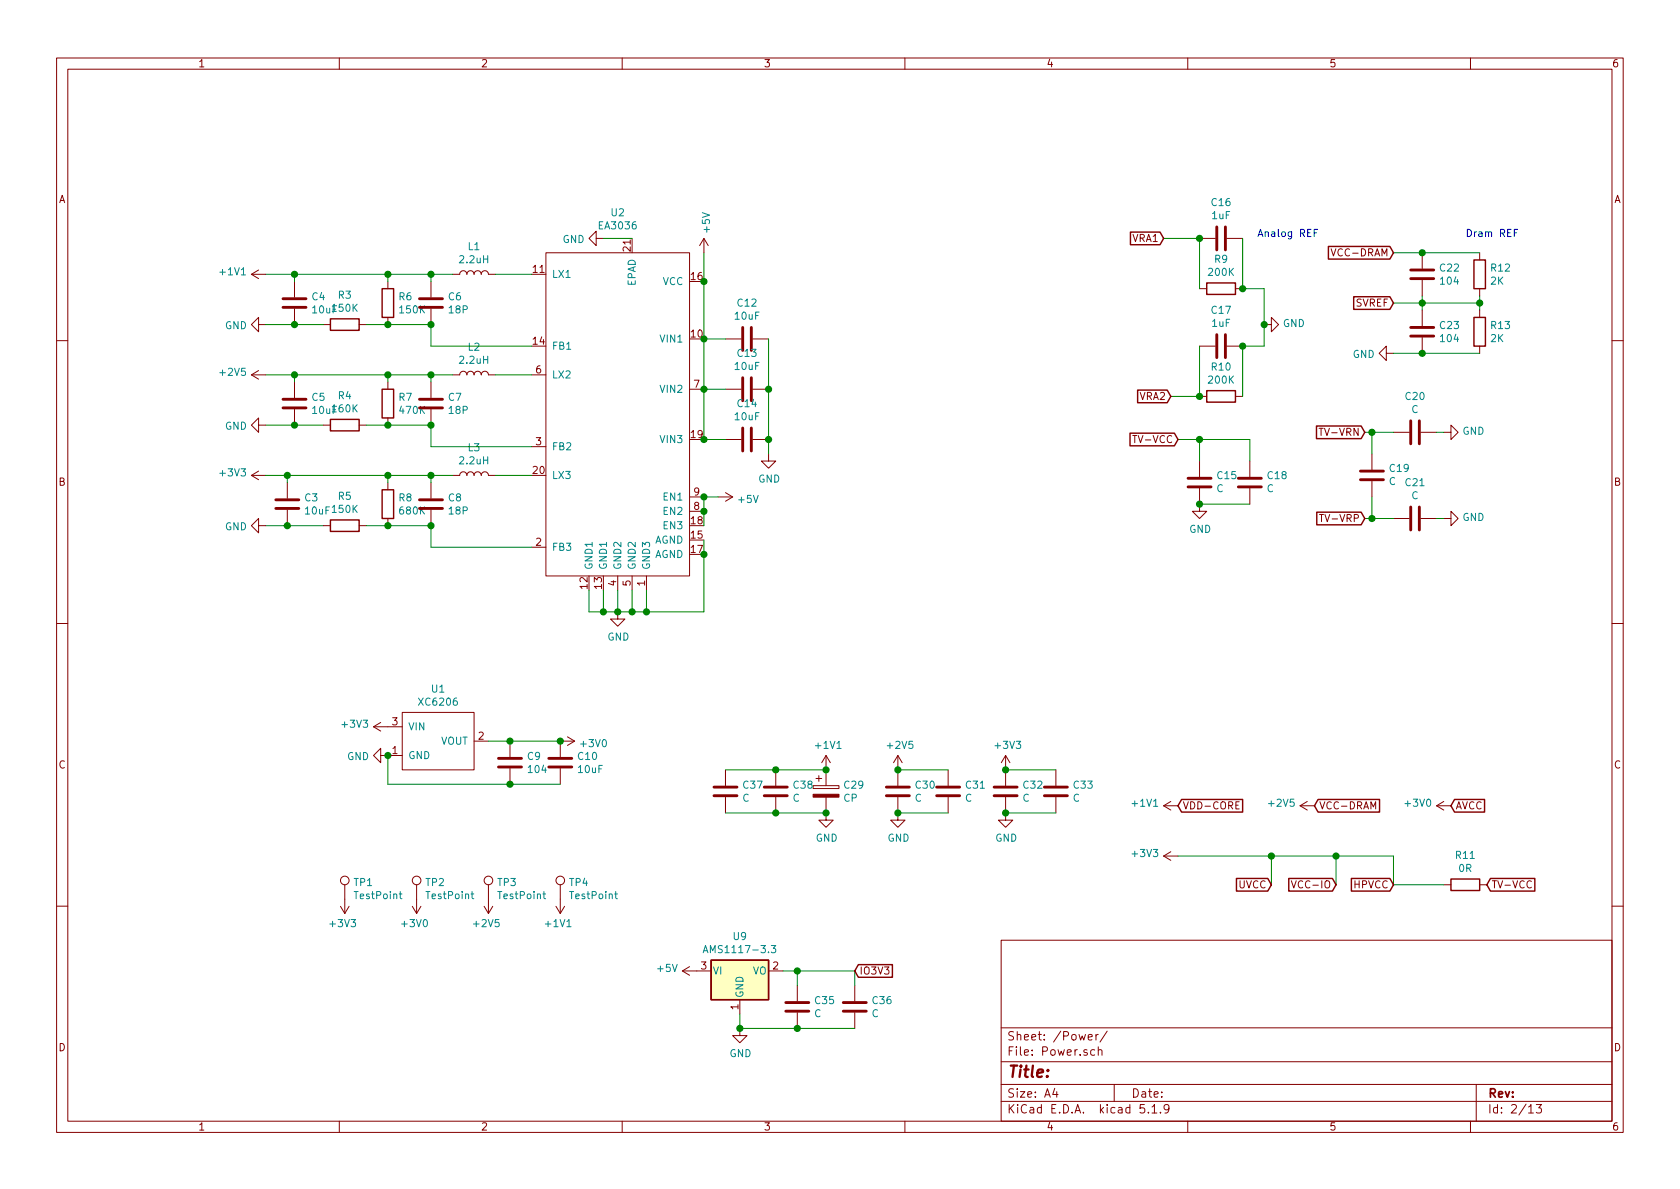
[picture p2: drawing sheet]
<svg xmlns="http://www.w3.org/2000/svg" width="297mm" height="210mm" viewBox="0 0 297 210" stroke-linecap="round" stroke-linejoin="round" font-family="sans-serif">
<g fill="none" stroke="#840000" stroke-width=".18">
<path d="M10 10.3h277v189.9h-277zM12 12.2h273v186.1h-273zM60 10.3v1.9M110 10.3v1.9M160 10.3v1.9M210 10.3v1.9M260 10.3v1.9M44.4 48.5h2.6M44.4 48.5l1.3 .8M45.7 57.4v-1.3l-1.3 1.3 1.3 1.3v-1.3h1.3M45.7 47.7l-1.3 .8M52.1 49.8v2.8"/>
<path d="M52.1 54.6v2.8M57.1 57.4h1.3M63.5 57.4h1.3M68.6 49.8v1.2M68.6 56.1v1.3M76.2 49.8v2.8M76.2 54.6v2.8M80 48.5h1.3a.63 .63 0 0 1 .6-.6 .63 .63 0 0 1 .6 .6 .63 .63 0 0 1 .7-.6 .63 .63 0 0 1 .6 .6 .63 .63 0 0 1 .7-.6 .63 .63 0 0 1 .6 .6 .63 .63 0 0 1 .6-.6 .63 .63 0 0 1 .7 .6h1.2M96.5 44.7h25.4v57.1h-25.4zM105.4 42.2v-1.3l-1.3 1.3 1.3 1.2v-1.2h1.3M124.5 42.2l-.8 1.2M124.5 42.2v2.5"/>
<path d="M124.5 42.2l.7 1.2M128.3 59.9h2.8M133.1 59.9h2.8M212.1 42.2h2.8M212.1 51h1.3M216.9 42.2h2.8M218.4 51h1.3M223.5 57.4h1.3v-1.3l1.3 1.3-1.3 1.3v-1.3M235.4 44l.4 1.3 .4-1.3M251.5 44.7v2.8M251.5 49.5v2.8M251.5 54.9v2.8"/>
<path d="M251.5 59.7v2.8M261.6 44.7v1.3M261.6 51v1.3M261.6 54.9v1.2M10 60.2h2M44.4 66.3h2.6M44.4 66.3l1.3 .8M45.7 75.2v-1.3l-1.3 1.3 1.3 1.2v-1.2h1.3M45.7 65.5l-1.3 .8M52.1 67.6v2.8M52.1 72.4v2.8M57.1 75.2h1.3"/>
<path d="M63.5 75.2h1.3M68.6 67.6v1.2M68.6 73.9v1.3M76.2 67.6v2.8M76.2 72.4v2.8M80 66.3h1.3a.63 .63 0 0 1 .6-.6 .63 .63 0 0 1 .6 .6 .63 .63 0 0 1 .7-.6 .63 .63 0 0 1 .6 .6 .63 .63 0 0 1 .7-.6 .63 .63 0 0 1 .6 .6 .63 .63 0 0 1 .6-.6 .63 .63 0 0 1 .7 .6h1.2M94 79h2.5M94 66.3h2.5M121.9 68.8h2.6M128.3 68.8h2.8M128.3 77.7h2.8M133.1 68.8h2.8"/>
<path d="M133.1 77.7h2.8M200.3 77h.7M212.1 61.2h2.8M212.1 70.1h1.3M216.9 61.2h2.8M218.4 70.1h1.3M233.2 75.7h.8M245.1 62.5v-1.3l-1.3 1.3 1.3 1.2v-1.2h1.3M246.4 76.4h2.8M251.2 76.4h2.8M255.3 76.4h1.2v-1.2l1.3 1.2-1.3 1.3v-1.3M261.6 61.2v1.3"/>
<path d="M285 60.2h2M44.4 84.1l1.3 .7M44.4 84.1h2.6M45.7 93v-1.3l-1.3 1.3 1.3 1.2v-1.2h1.3M45.7 83.3l-1.3 .8M50.8 85.3v2.8M50.8 90.2v2.8M57.1 93h1.3M63.5 93h1.3M68.6 85.3v1.3M68.6 91.7v1.3M76.2 85.3v2.8"/>
<path d="M76.2 90.2v2.8M80 84.1h1.3a.63 .63 0 0 1 .6-.7 .63 .63 0 0 1 .6 .7 .63 .63 0 0 1 .7-.7 .63 .63 0 0 1 .6 .7 .63 .63 0 0 1 .7-.7 .63 .63 0 0 1 .6 .7 .63 .63 0 0 1 .6-.7 .63 .63 0 0 1 .7 .7h1.2M94 96.8h2.5M121.9 87.9h2.6M121.9 90.4h2.6M127 87.9h2.5M128.3 87.1l1.2 .8M129.5 87.9l-1.2 .7M135.9 80.3v1.2h1.3l-1.3 1.3-1.3-1.3h1.3M212.1 86.4v4h1.3l-1.3 1.3-1.3-1.3h1.3M212.1 81.5v2.8M221 81.5v2.8"/>
<path d="M221 86.4v2.7M233.3 91h.7M242.6 80.3v2.8M242.6 85.1v2.8M246.4 91.7h2.8M251.2 91.7h2.8M255.3 91.7h1.2v-1.3l1.3 1.3-1.3 1.3v-1.3M10 110.3h2M109.2 108.2v1.3h1.3l-1.3 1.2-1.3-1.2h1.3M109.2 101.8v2.6M111.8 101.8v2.6M114.3 101.8v2.6"/>
<path d="M285 110.3h2M66 128.5h5.1M66 128.5l1.3 .8M67.3 133.6v-1.3l-1.3 1.3 1.3 1.3v-1.3h3.8M67.3 127.8l-1.3 .7M71.1 126h12.7v10.1h-12.7zM83.8 131.1h2.6M90.2 131.1v2.8M90.2 135.9v2.8M99.1 135.9v2.8M100.3 130.3l1.3 .8M101.6 131.1h-2.5v2.8"/>
<path d="M101.6 131.1l-1.3 .7M128.3 136.1v2.8M137.2 136.1v2.8M143.8 138.9h4.5v.5h-4.5zM144.3 137.7h1M144.8 137.2v1M146 133.6v5.3M146 133.6l-.7 1.3M146 133.6l.8 1.3M158.7 133.6l-.7 1.3M158.7 133.6v5.3M158.7 133.6l.8 1.3"/>
<path d="M167.6 136.1v2.8M177.8 133.6v5.3M177.8 133.6l-.8 1.3M177.8 133.6l.8 1.3M186.7 136.1v2.8M61 156.5v5M73.7 156.5v5M86.4 156.5v5M99.1 156.5v5M128.3 141v2.8M137.2 141v2.8M146 141v4h1.3l-1.3 1.3-1.2-1.3h1.2"/>
<path d="M158.7 141v4h1.3l-1.3 1.3-1.2-1.3h1.2M167.6 141v2.8M177.8 141v4h1.3l-1.3 1.3-1.3-1.3h1.3M186.7 141v2.8M205.7 151.4l1.3 .7M205.7 151.4h2.6M205.7 142.5l1.3 .8M205.7 142.5h2.6M207 150.6l-1.3 .8M207 141.7l-1.3 .8M219.1 141.8h-.6v1.2h.6M228.3 155.7l.5 1.3 .4-1.3"/>
<path d="M229.9 142.5h2.5M229.9 142.5l1.2 .8M231.1 141.7l-1.2 .8M242.4 143v-1.2l.4 .9 .4-.9v1.2M254 142.5h2.5M254 142.5l1.3 .8M255.3 156.5h1.2M255.3 141.7l-1.3 .8M261.6 156.5h1.3M10 160.2h2M60.2 160.3l.8 1.2M61.7 160.3l-.7 1.2"/>
<path d="M72.9 160.3l.8 1.2M74.4 160.3l-.7 1.2M85.6 160.3l.8 1.2M87.1 160.3l-.7 1.2M98.3 160.3l.8 1.2M99.8 160.3l-.7 1.2M120.6 171.7l1.3 .8M120.6 171.7h5.1M121.9 170.9l-1.3 .8M130.8 176.8v2.5M135.9 171.7h2.5M141 174.2v2.8"/>
<path d="M141 179.1v2.8M151.1 174.2v2.8M151.1 179.1v2.8M177 166.3h108v32h-108zM285 160.2h2M60 198.3v1.9M110 198.3v1.9M130.8 181.9v1.2h1.3l-1.3 1.3-1.3-1.3h1.3M160 198.3v1.9M177 194.8h108M177 191.8h108M177 187.8h108"/>
<path d="M177 181.8h108M186.5 192.5l-.4 1h1M186.8 193v1M192.4 183.4l.7-.1v-.3l-.5-.1-.2 .2 .1 .7h.6M193.5 185.7l-.4-.1-.3 .3 .1 .6 .2 .1 .4-.1M193.8 182.9v1M194.2 185.7h.1a.37 .37 0 0 1 .5 .1v.8M194.2 182.9l-.4 .2v.1M194.2 185.1v1.5M195.8 182.3l-1.3 2M197 191.8v3M202.3 195.3h-.7l-.1 .7 .3-.1 .5 .1 .1 .2-.1 .5-.2 .1-.6-.1"/>
<path d="M203 196.7v.1M203.7 195.8l.4-.5v1.5M203.7 196.8h.8M205.2 196.7v.1M206.7 196l-.1 .2a.48 .48 0 0 1-.7-.1v-.6a.48 .48 0 0 1 .7-.1v.1a1.19 1.19 0 0 1-.2 1.2l-.4 .1M210 198.3v1.9M260 198.3v1.9M261 191.8v6.5M270.3 195.8l.4-.5v1.5M270.3 196.8h.8M271.6 195.3h.9l-.4 .6 .4 .1v.7l-.2 .1-.7-.1"/>
<circle cx="61" cy="155.7" r=".76"/>
<circle cx="73.7" cy="155.7" r=".76"/>
<circle cx="86.4" cy="155.7" r=".76"/>
<circle cx="99.1" cy="155.7" r=".76"/>
</g>
<g fill="none" stroke="#840000" stroke-width=".51">
<path d="M50 54.4h4.1M50 52.8h4.1M74.2 54.4h4M74.2 52.8h4M131.3 57.9v4.1M132.8 57.9v4.1M215.1 40.1v4.1M215.1 59.2v4M216.7 40.1v4.1M216.7 59.2v4M249.4 49.3h4.1M249.4 47.7h4.1"/>
<path d="M249.4 59.4h4.1M249.4 57.9h4.1M50 72.1h4.1M50 70.6h4.1M74.2 72.1h4M74.2 70.6h4M131.3 66.8v4.1M131.3 75.7v4.1M132.8 66.8v4.1M132.8 75.7v4.1M249.4 74.4v4.1M251 74.4v4.1"/>
<path d="M48.8 89.9h4M48.8 88.4h4M74.2 89.9h4M74.2 88.4h4M210.1 84.6h4M210.1 86.1h4M218.9 84.6h4.1M218.9 86.1h4.1M240.5 83.3h4.1M240.5 84.8h4.1M249.4 89.7v4M251 89.7v4"/>
<path d="M88.1 135.6h4.1M88.1 134.1h4.1M97 135.6h4.1M97 134.1h4.1M126.2 139.2h4.1M135.1 139.2h4.1M156.7 139.2h4.1M165.6 139.2h4.1M175.8 139.2h4M184.7 139.2h4M126.2 140.7h4.1M135.1 140.7h4.1"/>
<path d="M156.7 140.7h4.1M165.6 140.7h4.1M175.8 140.7h4M184.7 140.7h4M138.9 178.8h4.1M138.9 177.3h4.1M149.1 178.8h4.1M149.1 177.3h4.1"/>
</g>
<path d="M143.8 140.5h4.5v.5h-4.5z" fill="#840000" stroke="#840000" stroke-width=".18"/>
<g fill="none" stroke="#840000" stroke-width=".25">
<path d="M58.4 56.4h5.1v2h-5.1zM67.6 51h2v5.1h-2zM199.9 41h5.2l.6 1.2-.6 1.1h-5.2zM213.4 50h5v2.1h-5zM234.9 43.6h10.8l.7 1.1-.7 1.1h-10.8zM239.3 52.5h6.4l.7 1.1-.7 1.1h-6.4zM260.6 56.1h2v5.1h-2zM260.6 46h2v5h-2zM58.4 74.2h5.1v2h-5.1zM67.6 68.8h2v5.1h-2zM199.8 76.6h7.8l.7 1.1-.7 1.1h-7.8zM201.1 69h5.3l.6 1.1-.6 1.1h-5.3z"/>
<path d="M213.4 69.1h5v2h-5zM232.8 75.3h7.9l.6 1.1-.6 1.2h-7.9zM58.4 91.9h5.1v2.1h-5.1zM67.6 86.6h2v5.1h-2zM232.8 90.6h7.9l.6 1.1-.6 1.1h-7.9zM208.9 141.4h10.8v2.2h-10.8l-.6-1.1zM218.6 155.3h5.6l.6 1.2-.6 1.1h-5.6zM227.9 155.3h7.7l.6 1.2-.6 1.1h-7.7zM233 141.4h10.9v2.2h-10.9l-.6-1.1zM238.9 155.3h6.8l.7 1.2-.7 1.1h-6.8zM256.5 155.4h5.1v2.1h-5.1zM257.2 141.4h5.3v2.2h-5.3l-.7-1.1z"/>
<path d="M263.5 155.3h7.9v2.3h-7.9l-.6-1.1zM125.7 169.8h10.2v7h-10.2zM151.8 170.6h6v2.2h-6l-.7-1.1z"/>
</g>
<path d="M70.6 158.1h.5M70.8 157.7v1l.3 .2M83.3 158.1h.5M83.5 157.7v1l.3 .2M96 158.1h.5M96.2 157.7v1l.3 .2M108.7 158.1h.5M108.9 157.7v1l.3 .2M124.3 168.5l.4-1.3 .5 1.3M124.5 168.1h.5M136.4 167.2h.8l-.5 .5 .4 .1 .1 .4-.3 .3-.5-.2" fill="none" stroke="#008484" stroke-width=".18"/>
<path d="M125.7 169.8h10.2v7h-10.2z" fill="#ffffc2" stroke="#ffffc2" stroke-width=".18"/>
<g fill="none" stroke="#008400" stroke-width=".18">
<path d="M47 57.4h10.1M47 48.5h33M52.1 48.5v1.3M64.8 57.4h11.4v3.8h17.8M68.6 48.5v1.3M76.2 48.5v1.3M87.6 48.5h6.4M106.7 42.2h5.1M124.5 44.7v33h3.8M124.5 59.9h3.8M135.9 59.9v20.4M205.7 42.2h6.4v8.8"/>
<path d="M219.7 42.2v8.8h3.8v10.2h-3.8v8.9M246.4 44.7h15.2M246.4 53.6h15.2M251.5 52.3v2.6M261.6 52.3v2.6M47 66.3h33M47 75.2h10.1M52.1 66.3v1.3M64.8 75.2h11.4v3.8h17.8M68.6 66.3v1.3M76.2 66.3v1.3M87.6 66.3h6.4"/>
<path d="M124.5 68.8h3.8M208.3 77.7h12.7v3.8M212.1 61.2v8.9h-5.1M212.1 77.7v3.8M241.3 76.4h5.1M242.6 76.4v3.9M246.4 62.5h15.2M254 76.4h1.3M47 84.1h33M47 93h10.1M50.8 84.1v1.2M64.8 93h11.4v3.8h17.8"/>
<path d="M68.6 84.1v1.2M76.2 84.1v1.2M87.6 84.1h6.4M124.5 95.5v12.7h-20.4v-3.8M127 87.9h-2.5v5.1M212.1 89.1h8.9M241.3 91.7h5.1M242.6 87.9v3.8M254 91.7h1.3M106.7 104.4v3.8M109.2 104.4v3.8M111.8 104.4v3.8"/>
<path d="M114.3 104.4v3.8M68.6 133.6v5.1h30.5M86.4 131.1h12.7M128.3 136.1h17.7M158.7 136.1h8.9M177.8 136.1h8.9M128.3 143.8h17.7M158.7 143.8h8.9M177.8 143.8h8.9M208.3 151.4h38.1v5.1h8.9M224.8 151.4v5.1M236.2 151.4v5.1"/>
<path d="M130.8 179.3v2.6h20.3M138.4 171.7h12.7v2.5M141 171.7v2.5"/>
</g>
<path d="M232.4 41.2h.4M233 40.6h-.6v1.2M267.7 41.2h.4M268.3 40.6h-.6v1.2" fill="none" stroke="#0000c2" stroke-width=".18"/>
<g fill="#008400" stroke="#008400" stroke-width=".25">
<circle cx="141" cy="171.7" r=".51"/>
<circle cx="158.8" cy="136.1" r=".51"/>
<circle cx="223.5" cy="57.4" r=".51"/>
<circle cx="124.5" cy="98" r=".51"/>
<circle cx="177.8" cy="143.8" r=".51"/>
<circle cx="219.7" cy="61.2" r=".51"/>
<circle cx="158.8" cy="143.8" r=".51"/>
<circle cx="219.7" cy="51" r=".51"/>
<circle cx="137.2" cy="143.8" r=".51"/>
<circle cx="146.1" cy="143.8" r=".51"/>
<circle cx="251.5" cy="53.6" r=".51"/>
<circle cx="251.5" cy="62.5" r=".51"/>
<circle cx="212.1" cy="42.2" r=".51"/>
<circle cx="130.8" cy="181.9" r=".51"/>
<circle cx="146.1" cy="136.1" r=".51"/>
<circle cx="261.6" cy="53.6" r=".51"/>
<circle cx="141" cy="181.9" r=".51"/>
<circle cx="137.2" cy="136.1" r=".51"/>
<circle cx="251.5" cy="44.7" r=".51"/>
<circle cx="242.6" cy="91.7" r=".51"/>
<circle cx="224.8" cy="151.4" r=".51"/>
<circle cx="52.1" cy="66.3" r=".51"/>
<circle cx="50.8" cy="93" r=".51"/>
<circle cx="50.8" cy="84.1" r=".51"/>
<circle cx="212.1" cy="89.1" r=".51"/>
<circle cx="76.2" cy="93" r=".51"/>
<circle cx="68.6" cy="93" r=".51"/>
<circle cx="212.1" cy="77.7" r=".51"/>
<circle cx="68.6" cy="84.1" r=".51"/>
<circle cx="76.2" cy="84.1" r=".51"/>
<circle cx="52.1" cy="75.2" r=".51"/>
<circle cx="242.6" cy="76.4" r=".51"/>
<circle cx="76.2" cy="75.2" r=".51"/>
<circle cx="68.6" cy="66.3" r=".51"/>
<circle cx="68.6" cy="75.2" r=".51"/>
<circle cx="76.2" cy="66.3" r=".51"/>
<circle cx="68.6" cy="48.5" r=".51"/>
<circle cx="76.2" cy="48.5" r=".51"/>
<circle cx="76.2" cy="57.4" r=".51"/>
<circle cx="68.6" cy="57.4" r=".51"/>
<circle cx="106.7" cy="108.2" r=".51"/>
<circle cx="177.8" cy="136.1" r=".51"/>
<circle cx="135.9" cy="77.7" r=".51"/>
<circle cx="135.9" cy="68.8" r=".51"/>
<circle cx="124.5" cy="68.8" r=".51"/>
<circle cx="124.5" cy="90.4" r=".51"/>
<circle cx="124.5" cy="59.9" r=".51"/>
<circle cx="124.5" cy="87.9" r=".51"/>
<circle cx="124.5" cy="77.7" r=".51"/>
<circle cx="124.5" cy="49.8" r=".51"/>
<circle cx="114.3" cy="108.2" r=".51"/>
<circle cx="212.1" cy="70.1" r=".51"/>
<circle cx="99.1" cy="131.1" r=".51"/>
<circle cx="68.6" cy="133.6" r=".51"/>
<circle cx="90.2" cy="138.7" r=".51"/>
<circle cx="111.8" cy="108.2" r=".51"/>
<circle cx="90.2" cy="131.1" r=".51"/>
<circle cx="109.2" cy="108.2" r=".51"/>
<circle cx="52.1" cy="48.5" r=".51"/>
<circle cx="52.1" cy="57.4" r=".51"/>
<circle cx="236.2" cy="151.4" r=".51"/>
</g>
<text font-size="2.8" fill="#840000" x="178" y="190.5">Title:</text>
<g font-size="2.1" fill="#840000">
<text x="178" y="184">Sheet: /Power/</text>
<text x="178" y="186.7">File: Power.sch</text>
<text x="178" y="196.9">KiCad E.D.A. kicad 5.1.9</text>
<text x="178" y="194.1">Size: A4</text>
<text x="200" y="194.1">Date:</text>
<text x="263" y="194.1">Rev:</text>
<text x="263" y="196.9">Id: 2/13</text>
</g>
<g font-size="1.8" fill="#840000">
<text x="35" y="11.9">1</text>
<text x="85" y="11.9">2</text>
<text x="135" y="11.9">3</text>
<text x="185" y="11.9">4</text>
<text x="235" y="11.9">5</text>
<text x="285" y="11.9">6</text>
<text x="10.4" y="35.9">A</text>
<text x="285.4" y="35.9">A</text>
<text x="111.5" y="44.4" transform="rotate(-90 111.5 44.4)">21</text>
<text x="200.2" y="42.8">VRA1</text>
<text x="236" y="45.3">VCC-DRAM</text>
<text x="94.3" y="48.3">11</text>
<text x="122.2" y="49.5">16</text>
<text x="122.2" y="59.7">10</text>
<text x="239.7" y="54.2">SVREF</text>
<text x="94.3" y="61">14</text>
<text x="94.8" y="66">6</text>
<text x="122.7" y="68.6">7</text>
<text x="201.5" y="70.7">VRA2</text>
<text x="122.2" y="77.5">19</text>
<text x="233.9" y="77.1">TV-VRN</text>
<text x="94.3" y="83.8">20</text>
<text x="94.8" y="78.7">3</text>
<text x="200.9" y="78.4">TV-VCC</text>
<text x="10.4" y="85.9">B</text>
<text x="122.7" y="87.6">9</text>
<text x="285.4" y="85.9">B</text>
<text x="122.2" y="95.2">15</text>
<text x="122.2" y="92.7">18</text>
<text x="122.7" y="90.2">8</text>
<text x="234" y="92.3">TV-VRP</text>
<text x="94.8" y="96.5">2</text>
<text x="122.2" y="97.8">17</text>
<text x="103.9" y="104.1" transform="rotate(-90 103.9 104.1)">12</text>
<text x="106.4" y="104.1" transform="rotate(-90 106.4 104.1)">13</text>
<text x="109" y="103.6" transform="rotate(-90 109 103.6)">4</text>
<text x="111.5" y="103.6" transform="rotate(-90 111.5 103.6)">5</text>
<text x="114" y="103.6" transform="rotate(-90 114 103.6)">1</text>
<text x="69.4" y="128.3">3</text>
<text x="84.6" y="130.8">2</text>
<text x="10.4" y="135.9">C</text>
<text x="69.4" y="133.3">1</text>
<text x="285.4" y="135.9">C</text>
<text x="209.1" y="143.1">VDD-CORE</text>
<text x="233.2" y="143.1">VCC-DRAM</text>
<text x="257.3" y="143.1">AVCC</text>
<text x="219" y="157.1">UVCC</text>
<text x="229.2" y="157.1">VCC-IO</text>
<text x="239.4" y="157.1">HPVCC</text>
<text x="263.7" y="157.1">TV-VCC</text>
<text x="124" y="171.4">3</text>
<text x="136.7" y="171.4">2</text>
<text x="151.9" y="172.3">IO3V3</text>
<text x="130.6" y="178.5" transform="rotate(-90 130.6 178.5)">1</text>
<text x="10.4" y="185.9">D</text>
<text x="285.4" y="185.9">D</text>
<text x="35" y="199.9">1</text>
<text x="85" y="199.9">2</text>
<text x="135" y="199.9">3</text>
<text x="185" y="199.9">4</text>
<text x="235" y="199.9">5</text>
<text x="285" y="199.9">6</text>
</g>
<g font-size="1.8" fill="#008484">
<text x="106" y="40.6">EA3036</text>
<text x="108.1" y="38.2">U2</text>
<text x="125.5" y="41" transform="rotate(-90 125.5 41)">+5V</text>
<text x="214.3" y="36.4">C16</text>
<text x="214.3" y="38.8">1uF</text>
<text x="81.4" y="46.6">2.2uH</text>
<text x="82.8" y="44.2">L1</text>
<text x="99.5" y="43">GND</text>
<text x="214.8" y="46.5">R9</text>
<text x="39" y="48.7">+1V1</text>
<text x="55.2" y="53.1">C4</text>
<text x="59.8" y="52.8">R3</text>
<text x="70.6" y="53.1">R6</text>
<text x="79.3" y="53.1">C6</text>
<text x="97.5" y="49.1">LX1</text>
<text x="112.4" y="50.6" transform="rotate(-90 112.4 50.6)">EPAD</text>
<text x="117.2" y="50.4">VCC</text>
<text x="213.8" y="48.8">200K</text>
<text x="254.7" y="48">C22</text>
<text x="254.8" y="50.3">104</text>
<text x="263.6" y="50.3">2K</text>
<text x="263.7" y="48">R12</text>
<text x="39.8" y="58.2">GND</text>
<text x="55.3" y="55.4">10uF150K</text>
<text x="70.8" y="55.4">150K</text>
<text x="79.5" y="55.4">18P</text>
<text x="130" y="56.5">10uF</text>
<text x="130.5" y="54.2">C12</text>
<text x="214.3" y="55.5">C17</text>
<text x="214.3" y="57.8">1uF</text>
<text x="226.8" y="57.8">GND</text>
<text x="254.7" y="58.2">C23</text>
<text x="263.7" y="58.2">R13</text>
<text x="81.4" y="64.3">2.2uH</text>
<text x="82.8" y="62">L2</text>
<text x="97.5" y="61.8">FB1</text>
<text x="117" y="60.6">VIN1</text>
<text x="130" y="65.4">10uF</text>
<text x="130.5" y="63.1">C13</text>
<text x="214.3" y="65.5">R10</text>
<text x="239.2" y="63.3">GND</text>
<text x="254.8" y="60.5">104</text>
<text x="263.6" y="60.5">2K</text>
<text x="39" y="66.5">+2V5</text>
<text x="55.2" y="70.9">C5</text>
<text x="59.8" y="70.6">R4</text>
<text x="70.6" y="70.9">R7</text>
<text x="79.3" y="70.9">C7</text>
<text x="97.5" y="66.9">LX2</text>
<text x="117" y="69.5">VIN2</text>
<text x="213.8" y="67.8">200K</text>
<text x="248.6" y="70.7">C20</text>
<text x="39.8" y="76">GND</text>
<text x="55.3" y="73.2">10uF160K</text>
<text x="70.8" y="73.2">470K</text>
<text x="79.5" y="73.2">18P</text>
<text x="130" y="74.3">10uF</text>
<text x="130.5" y="72">C14</text>
<text x="249.6" y="73">C</text>
<text x="258.6" y="76.9">GND</text>
<text x="81.4" y="82.1">2.2uH</text>
<text x="82.8" y="79.8">L3</text>
<text x="97.5" y="79.6">FB2</text>
<text x="117" y="78.4">VIN3</text>
<text x="245.8" y="83.5">C19</text>
<text x="39" y="84.2">+3V3</text>
<text x="53.9" y="88.7">C3</text>
<text x="59.8" y="88.4">R5</text>
<text x="70.6" y="88.7">R8</text>
<text x="79.3" y="88.7">C8</text>
<text x="97.5" y="84.7">LX3</text>
<text x="117.5" y="88.5">EN1</text>
<text x="130.7" y="88.9">+5V</text>
<text x="134.1" y="85.3">GND</text>
<text x="215.1" y="87">C</text>
<text x="215.3" y="84.7">C15</text>
<text x="224" y="87">C</text>
<text x="224.2" y="84.7">C18</text>
<text x="245.6" y="85.8">C</text>
<text x="248.6" y="86">C21</text>
<text x="249.6" y="88.3">C</text>
<text x="39.8" y="93.8">GND</text>
<text x="54.1" y="91">10uF 150K</text>
<text x="70.8" y="91">680K</text>
<text x="79.5" y="91">18P</text>
<text x="117.5" y="93.6">EN3</text>
<text x="117.5" y="91.1">EN2</text>
<text x="210.3" y="94.2">GND</text>
<text x="258.6" y="92.1">GND</text>
<text x="97.5" y="97.4">FB3</text>
<text x="104.8" y="100.8" transform="rotate(-90 104.8 100.8)">GND1</text>
<text x="107.3" y="100.8" transform="rotate(-90 107.3 100.8)">GND1</text>
<text x="109.9" y="100.8" transform="rotate(-90 109.9 100.8)">GND2</text>
<text x="112.4" y="100.8" transform="rotate(-90 112.4 100.8)">GND2</text>
<text x="114.9" y="100.8" transform="rotate(-90 114.9 100.8)">GND3</text>
<text x="115.7" y="96.1">AGND</text>
<text x="115.7" y="98.7">AGND</text>
<text x="107.4" y="113.3">GND</text>
<text x="74.3" y="124.8">XC6206</text>
<text x="76.4" y="122.5">U1</text>
<text x="60.6" y="128.7">+3V3</text>
<text x="72.1" y="129.2">VIN</text>
<text x="77.9" y="131.7">VOUT</text>
<text x="61.4" y="134.4">GND</text>
<text x="72.1" y="134.2">GND</text>
<text x="93.3" y="134.4">C9</text>
<text x="93.5" y="136.7">104</text>
<text x="102.3" y="134.4">C10</text>
<text x="102.3" y="136.7">10uF</text>
<text x="102.8" y="132.1">+3V0</text>
<text x="144.3" y="132.4">+1V1</text>
<text x="157" y="132.4">+2V5</text>
<text x="176.1" y="132.4">+3V3</text>
<text x="131.3" y="141.8">C</text>
<text x="131.5" y="139.5">C37</text>
<text x="140.2" y="141.8">C</text>
<text x="140.4" y="139.5">C38</text>
<text x="149.2" y="141.8">CP</text>
<text x="149.3" y="139.5">C29</text>
<text x="161.7" y="141.8">C</text>
<text x="162" y="139.5">C30</text>
<text x="170.6" y="141.8">C</text>
<text x="170.8" y="139.5">C31</text>
<text x="180.8" y="141.8">C</text>
<text x="181" y="139.5">C32</text>
<text x="189.7" y="141.8">C</text>
<text x="189.9" y="139.5">C33</text>
<text x="200.3" y="142.7">+1V1</text>
<text x="224.5" y="142.7">+2V5</text>
<text x="248.6" y="142.7">+3V0</text>
<text x="144.2" y="148.8">GND</text>
<text x="156.9" y="148.8">GND</text>
<text x="176" y="148.8">GND</text>
<text x="200.3" y="151.6">+3V3</text>
<text x="257.5" y="151.9">R11</text>
<text x="258" y="154.2">0R</text>
<text x="62.6" y="156.7">TP1</text>
<text x="62.8" y="159">TestPoint</text>
<text x="75.3" y="156.7">TP2</text>
<text x="75.5" y="159">TestPoint</text>
<text x="88" y="156.7">TP3</text>
<text x="88.2" y="159">TestPoint</text>
<text x="100.7" y="156.7">TP4</text>
<text x="100.9" y="159">TestPoint</text>
<text x="58.5" y="164">+3V3</text>
<text x="71.2" y="164">+3V0</text>
<text x="83.9" y="164">+2V5</text>
<text x="96.6" y="164">+1V1</text>
<text x="129.7" y="166.2">U9</text>
<text x="116.3" y="171.9">+5V</text>
<text x="125.3" y="168.5">AMS1117-3.3</text>
<text x="126" y="172.3">VI</text>
<text x="133.1" y="172.3">VO</text>
<text x="131.4" y="176.5" transform="rotate(-90 131.4 176.5)">GND</text>
<text x="144" y="179.9">C</text>
<text x="144.2" y="177.6">C35</text>
<text x="154.1" y="179.9">C</text>
<text x="154.3" y="177.6">C36</text>
<text x="129" y="186.9">GND</text>
</g>
<g font-size="1.8" fill="#0000c2">
<text x="222.2" y="41.9">Analog REF</text>
<text x="259.1" y="41.9">Dram REF</text>
</g>
</svg>
